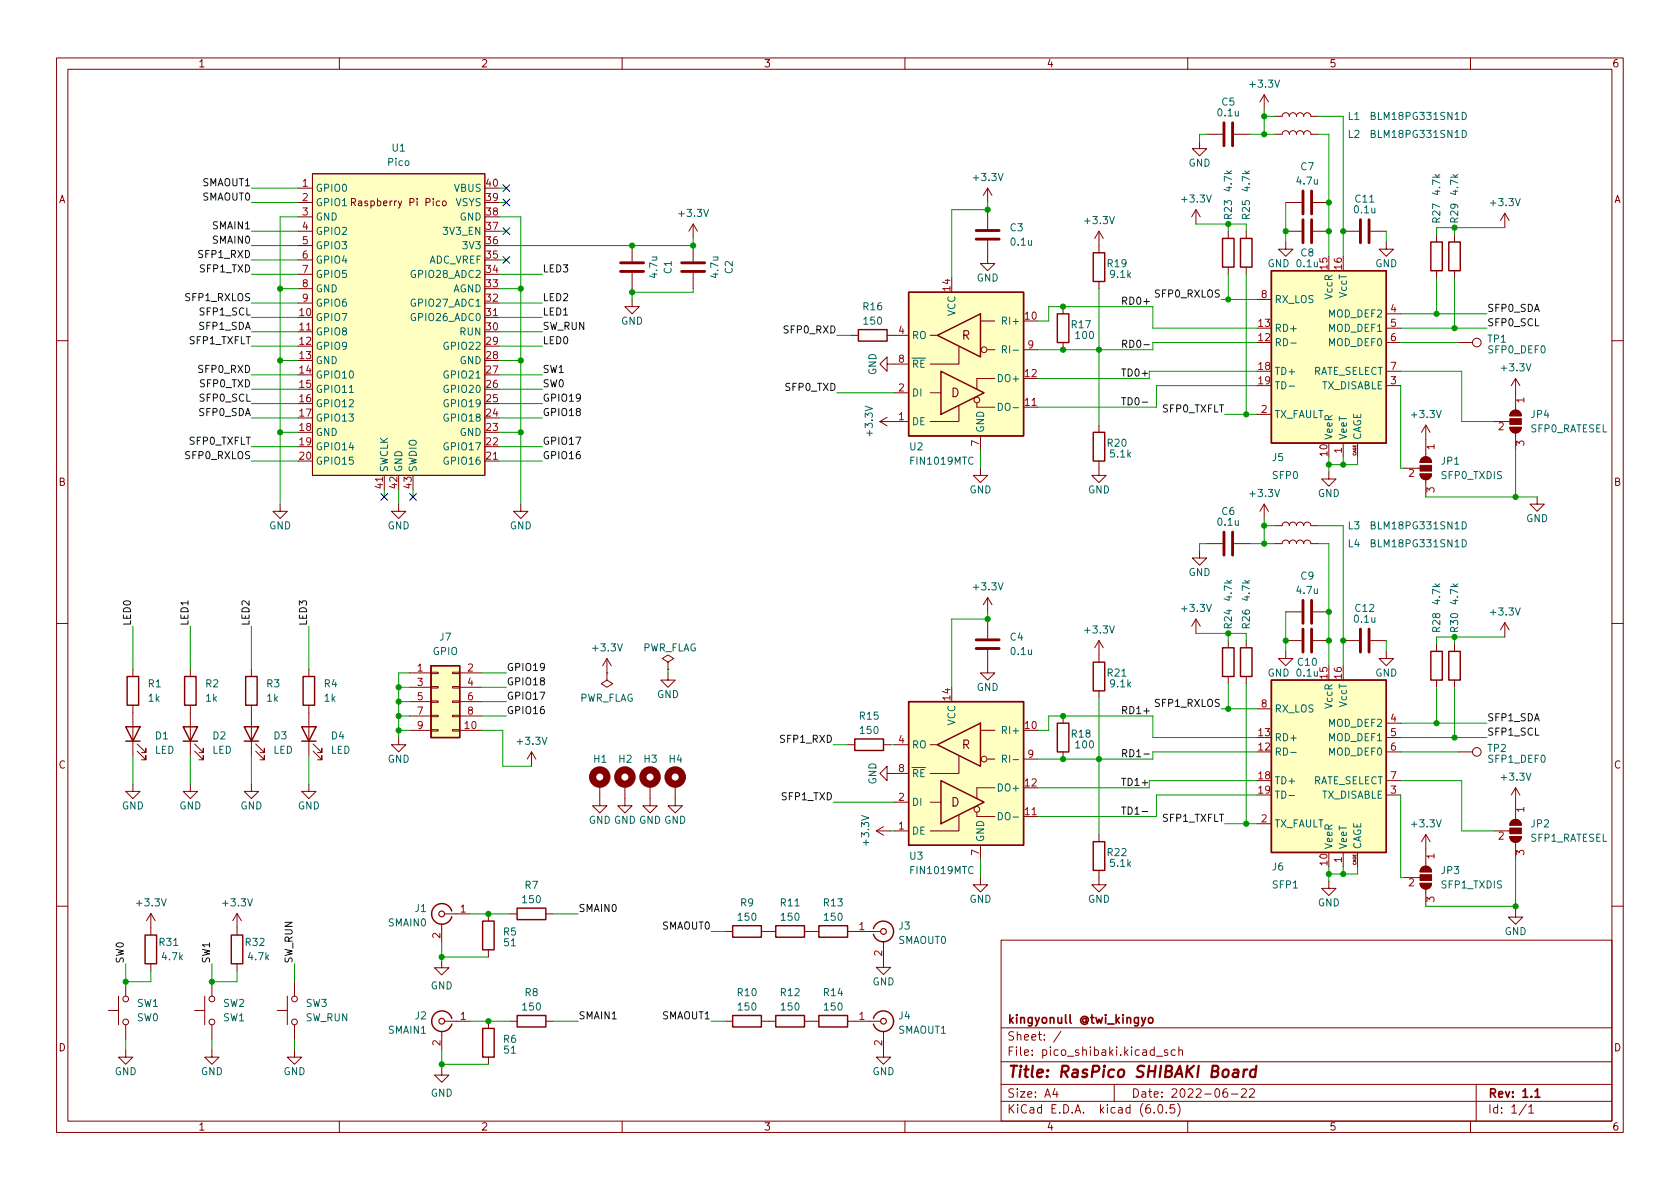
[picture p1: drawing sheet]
<svg xmlns="http://www.w3.org/2000/svg" width="297mm" height="210mm" viewBox="0 0 297 210" stroke-linecap="round" stroke-linejoin="round" font-family="sans-serif">
<g fill="none" stroke="#840000" stroke-width=".18">
<path d="M10 10.2h277v190.1h-277zM12 12.2h273v186.1h-273zM60 10.2v2M110 10.2v2M160 10.2v2M210 10.2v2M223.5 16.8v2.5M223.5 16.8l-.7 1.2M223.5 16.8l.8 1.2M260 10.2v2M52.7 33.3h2.5M52.7 35.8h2.5"/>
<path d="M52.7 38.3h2.5M55.2 30.7h30.5v53.4h-30.5zM62.1 35.8l.6-.1 .2-.2-.1-.3-.7-.1v1.3M62.4 35.8l.5 .6M77.7 35.6l-.3-.1-.3 .3 .2 .5h.4M78.3 35.7l.2-.2 .3 .2 .1 .4-.1 .2-.3 .1-.2-.1zM122.6 39.6l-.8 1.3M122.6 39.6v2.6M122.6 39.6l.7 1.3M174.6 33.3l-.7 1.2M174.6 33.3v2.5M174.6 37.7v2.8"/>
<path d="M174.6 33.3l.8 1.2M211.5 37.1v2.5M211.5 37.1l-.8 1.2M211.5 37.1l.7 1.2M212.1 25v1.3h1.3l-1.3 1.3-1.3-1.3h1.3M213.4 23.7h2.8M218.2 23.7h2.8M225.4 20.6h1.3a.64 .64 0 0 1 .6-.7 .64 .64 0 0 1 .7 .7 .64 .64 0 0 1 .6-.7 .64 .64 0 0 1 .6 .7 .64 .64 0 0 1 .7-.7 .64 .64 0 0 1 .6 .7 .64 .64 0 0 1 .6-.7 .64 .64 0 0 1 .7 .7h1.2M225.4 23.7h1.3a.64 .64 0 0 1 .6-.6 .64 .64 0 0 1 .7 .6 .64 .64 0 0 1 .6-.6 .64 .64 0 0 1 .6 .6 .64 .64 0 0 1 .7-.6 .64 .64 0 0 1 .6 .6 .64 .64 0 0 1 .6-.6 .64 .64 0 0 1 .7 .6h1.2M227.3 35.8h2.8M232.2 35.8h2.7M266.1 37.7l-.8 1.3"/>
<path d="M266.1 37.7v2.6M266.1 37.7l.7 1.3M52.7 58.7h2.5M52.7 40.9h2.5M52.7 43.4h2.5M52.7 46h2.5M52.7 48.5h2.5M52.7 51h2.5M52.7 53.6h2.5M85.7 56.1h2.6M111.8 53v1.2h1.2l-1.2 1.3-1.3-1.3h1.3M111.8 43.4v2.8"/>
<path d="M111.8 48.3v2.7M122.6 43.4v2.8M122.6 48.3v2.7M150.5 59.3h1.3M156.8 59.3h3.9M164.5 59.3h1.2M173.4 56.8h2.5M174.6 42.5v4.1h1.3l-1.3 1.3-1.2-1.3h1.2M188 54.2v1.3M194.3 40.9v3.8M194.3 49.8v1.2M194.3 40.9l-.8 1.3"/>
<path d="M194.3 40.9l.8 1.3M217.2 40.9v1.3M217.2 47.2v1.3M220.3 40.9v1.3M220.3 47.2v1.3M222.2 53h2.6M227.3 42.8v1.3h1.3l-1.3 1.2-1.2-1.2h1.2M227.3 40.9h2.8M232.2 40.9h2.7M237.5 40.9h2.8M242.3 40.9h2.8M245.1 42.8v1.3h1.3l-1.3 1.2-1.3-1.2h1.3"/>
<path d="M245.1 55.5h2.5M245.1 58h2.5M254 41.5v1.3M254 47.9v1.2M257.2 41.5v1.3M257.2 47.9v1.2M10 60.2h2M155.6 74.5h5.1M155.6 74.5l1.2 .8M156.8 64.4v-1.3l-1.2 1.3 1.2 1.3v-1.3h3.9M156.8 73.8l-1.2 .7M158.1 69.5h2.6"/>
<path d="M164.5 69.5h1.9M169.5 71.7v2.8h-5M169.5 61.3v3.1h-5M172.7 71.2v.8h3.2M173.4 77.1v2.5M174.6 61.8h1.3M175.9 66.9h-3.2v1.9M181 72h2.5M181 61.8h2.5M188 60.6v1.2M194.3 75.2v1.2M222.2 73.3h2.6"/>
<path d="M237.5 78.4v2.5M240 78.4v2.5M245.1 60.6h2.5M245.1 68.2h2.5M245.1 65.7h2.5M252.1 75.2v5.6M252.1 75.2l-.8 1.2M252.1 75.2l.8 1.2M257.8 60.6h2.5M264.2 74.5h2.8M267 75.6h2a1.02 1.02 0 0 1-1 1 1.02 1.02 0 0 1-1-1zM267.3 72.8a1.02 1.02 0 0 1 1.1-.2 1.02 1.02 0 0 1 .6 .9h-2z"/>
<path d="M268 66.9l-.8 1.3M268 66.9v5.6M268 76.6v3M268 66.9l.7 1.3M285 60.2h2M49.5 89.1v1.3h1.3l-1.3 1.3-1.2-1.3h1.2M67.9 84.1v2.5M70.5 89.1v1.3h1.3l-1.3 1.3-1.3-1.3h1.3M85.7 81.5h2.6M92.1 89.1v1.3h1.2l-1.2 1.3-1.3-1.3h1.3M173.4 82.8v1.3h1.2l-1.2 1.2-1.3-1.2h1.3M194.3 81.5v2.6h1.3l-1.3 1.2-1.3-1.2h1.3"/>
<path d="M212.1 97.4v1.3h1.3l-1.3 1.2-1.3-1.2h1.3M213.4 96.1h2.8M218.2 96.1h2.8M223.5 89.1l-.7 1.3M223.5 89.1v2.6M223.5 89.1l.8 1.3M225.4 93h1.3a.64 .64 0 0 1 .6-.7 .64 .64 0 0 1 .7 .7 .64 .64 0 0 1 .6-.7 .64 .64 0 0 1 .6 .7 .64 .64 0 0 1 .7-.7 .64 .64 0 0 1 .6 .7 .64 .64 0 0 1 .6-.7 .64 .64 0 0 1 .7 .7h1.2M225.4 96.1h1.3a.64 .64 0 0 1 .6-.6 .64 .64 0 0 1 .7 .6 .64 .64 0 0 1 .6-.6 .64 .64 0 0 1 .6 .6 .64 .64 0 0 1 .7-.6 .64 .64 0 0 1 .6 .6 .64 .64 0 0 1 .6-.6 .64 .64 0 0 1 .7 .6h1.2M234.9 83.4v1.3h1.3l-1.3 1.3-1.2-1.3h1.2M248.3 82.8h2.8M251.1 83.8h2a1.02 1.02 0 0 1-1 1 1.02 1.02 0 0 1-1-1zM251.4 81.1a1.02 1.02 0 0 1 1.1-.3 1.02 1.02 0 0 1 .6 1h-2z"/>
<path d="M252.1 84.8v3.1M271.8 87.9v1.2h1.2l-1.2 1.3-1.3-1.3h1.3M10 110.2h2M23.5 118.4v1.2M33.7 118.4v1.2M44.4 118.4v1.2M54.6 118.4v1.2M72.4 119h3.8M76.2 118.9h1.3v.2h-1.3zM80 118.9h1.3v.2h-1.3zM81.3 119h3.8M107.3 119v1.3l1 .6-1 .6-1-.6 1-.6"/>
<path d="M107.3 119h.1M107.3 116.5l-.7 1.2M107.3 116.5v2.5M107.3 116.5l.8 1.2M118.1 117.1l1-.6-1-.7-1 .7 1 .6v1.3M118.1 118.4h.1M118.1 119v1.3h1.3l-1.3 1.2-1.3-1.2h1.3M174.6 114.9v4.1h1.3l-1.3 1.3-1.2-1.3h1.2M174.6 105.7v2.5M174.6 110.1v2.8M174.6 105.7l-.7 1.2M174.6 105.7l.8 1.2"/>
<path d="M194.3 113.3v3.8M194.3 113.3l-.8 1.2M194.3 113.3l.8 1.2M211.5 109.5l-.8 1.2M211.5 109.5v2.5M211.5 109.5l.7 1.2M217.2 113.3v1.2M217.2 119.6v1.3M220.3 113.3v1.2M220.3 119.6v1.3M227.3 115.2v1.3h1.3l-1.3 1.2-1.2-1.2h1.2M227.3 113.3h2.8"/>
<path d="M227.3 108.2h2.8M232.2 113.3h2.7M232.2 108.2h2.7M237.5 113.3h2.8M242.3 113.3h2.8M245.1 115.2v1.3h1.3l-1.3 1.2-1.3-1.2h1.3M254 113.9v1.3M257.2 113.9v1.3M266.1 110.1v2.5M266.1 110.1l-.8 1.3M266.1 110.1l.7 1.3M285 110.2h2"/>
<path d="M23.5 138.7v1.2h1.3l-1.3 1.3-1.3-1.3h1.3M23.5 124.7v8.9M24.3 132.8l1.5 1.6v-.8v.8h-.8M24.3 131.6l1.5 1.5v-.8v.8h-.8M33.7 138.7v1.2h1.2l-1.2 1.3-1.3-1.3h1.3M33.7 124.7v8.9M34.4 132.8l1.5 1.6v-.8v.8h-.7M34.4 131.6l1.5 1.5v-.8v.8h-.7M44.4 138.7v1.2h1.3l-1.3 1.3-1.2-1.3h1.2M44.4 124.7v8.9M45.2 132.8l1.5 1.6v-.8v.8h-.7M45.2 131.6l1.5 1.5v-.8v.8h-.7"/>
<path d="M54.6 138.7v1.2h1.3l-1.3 1.3-1.3-1.3h1.3M54.6 124.7v8.9M55.4 132.8l1.5 1.6v-.8v.8h-.8M55.4 131.6l1.5 1.5v-.8v.8h-.8M70.5 130.4v1.3h-1.3l1.3 1.3 1.3-1.3h-1.3M72.4 129.2h3.8M72.4 121.5h3.8M72.4 124.1h3.8M72.4 126.6h3.8M76.2 129h1.3v.3h-1.3zM76.2 126.5h1.3v.2h-1.3zM76.2 123.9h1.3v.3h-1.3z"/>
<path d="M76.2 121.4h1.3v.3h-1.3zM80 129h1.3v.3h-1.3zM80 126.5h1.3v.2h-1.3zM80 123.9h1.3v.3h-1.3zM80 121.4h1.3v.3h-1.3zM81.3 129.2h3.8M81.3 121.5h3.8M81.3 124.1h3.8M81.3 126.6h3.8M94 133l.7 1.2M94 133v2.5M94 133l-.8 1.2"/>
<path d="M106 138.7v3.8h1.3l-1.3 1.3-1.2-1.3h1.2M110.5 138.7v3.8h1.3l-1.3 1.3-1.3-1.3h1.3M114.9 138.7v3.8h1.3l-1.3 1.3-1.2-1.3h1.2M119.4 138.7v3.8h1.2l-1.2 1.3-1.3-1.3h1.3M149.9 131.7h1.2M156.2 131.7h1.3M156.8 136.8v-1.3l-1.2 1.3 1.2 1.2v-1.2h3.9M158.1 131.7h2.6M164.5 131.7h1.2M169.5 133.7v3.1h-5M173.4 129.2h2.5M174.6 134.2h1.3"/>
<path d="M175.9 139.3h-3.2v1.9M181 134.2h2.5M188 126.6v1.3M188 133v1.2M194.3 122.2v1.2M222.2 125.3h2.6M245.1 127.9h2.5M245.1 130.4h2.5M245.1 133h2.5M245.1 138h2.5M254 120.3v1.2M257.2 120.3v1.2"/>
<path d="M257.8 133h2.5M268 139.3v5.6M268 139.3l-.8 1.3M268 139.3l.7 1.3M154.9 146.9l1.3 .8M154.9 146.9h2.6M156.2 146.2l-1.3 .7M158.1 146.9h2.6M158.1 141.9h2.6M164.5 141.9h1.9M169.5 144.1v2.8h-5M172.7 143.6v.8h3.2"/>
<path d="M173.4 155.2v1.3h1.2l-1.2 1.2-1.3-1.2h1.3M173.4 149.5v2.5M181 144.4h2.5M194.3 153.9v2.6h1.3l-1.3 1.2-1.3-1.2h1.3M194.3 147.6v1.2M222.2 145.7h2.6M234.9 155.8v1.3h1.3l-1.3 1.3-1.2-1.3h1.2M237.5 150.7v2.6M240 150.7v2.6M245.1 140.6h2.5M248.3 155.2h2.8M251.1 156.2h2a1.02 1.02 0 0 1-1 1 1.02 1.02 0 0 1-1-1z"/>
<path d="M251.4 153.5a1.02 1.02 0 0 1 1.1-.3 1.02 1.02 0 0 1 .6 1h-2zM252.1 147.6v5.6M252.1 157.2v3.1M252.1 147.6l-.8 1.2M252.1 147.6l.8 1.2M264.2 146.9h2.8M267 148h2a1.02 1.02 0 0 1-1 1 1.02 1.02 0 0 1-1-1zM267.3 145.2a1.02 1.02 0 0 1 1.1-.2 1.02 1.02 0 0 1 .6 .9h-2zM268 149v3M10 160.2h2M19.2 178.7h1.8M21 176.1v5.1"/>
<path d="M22.2 173.6v2.5M26.7 161.5v3.8M26.7 170.4v1.3M26.7 161.5l-.8 1.3M26.7 161.5l.7 1.3M34.4 178.7h1.8M36.2 176.1v5.1M37.5 173.6v2.5M41.9 161.5v3.8M41.9 170.4v1.3M41.9 161.5l-.8 1.3M41.9 161.5l.8 1.3"/>
<path d="M49 178.7h1.8M50.8 176.1v5.1M52.1 173.6v2.5M78.1 169.9v1.2h-1.3l1.3 1.3 1.3-1.3h-1.3M78.1 163.4v3.3M78.6 161.6h4.6M86.3 161.6v1.3M86.3 168v1.2M90.2 161.6h1.2M96.5 161.6h1.3M128.3 164.7h1.2M134.6 164.7h2.6"/>
<path d="M142.2 164.7h2.6M149.9 164.7h5.8M156.2 166.5v4.6h1.3l-1.3 1.2-1.3-1.2h1.3M177 166.3h108v32h-108zM268 160.9v1.3h1.2l-1.2 1.2-1.3-1.2h1.3M285 160.2h2M22.2 185.7v1.2h1.3l-1.3 1.3-1.2-1.3h1.2M22.2 181.2v2.6M37.5 185.7v1.2h1.2l-1.2 1.3-1.3-1.3h1.3M37.5 181.2v2.6M52.1 185.7v1.2h1.2l-1.2 1.3-1.3-1.3h1.3M52.1 181.2v2.6"/>
<path d="M60 198.3v2M78.1 188.8v1.3h-1.3l1.3 1.3 1.3-1.3h-1.3M78.1 182.4v3.3M78.6 180.6h4.6M86.4 180.6v1.3M86.4 186.9v1.3M90.2 180.6h1.2M96.5 180.6h1.3M110 198.3v2M128.3 180.6h1.2M134.6 180.6h2.6M142.2 180.6h2.6"/>
<path d="M149.9 180.6h5.8M156.2 182.4v4.5h1.3l-1.3 1.3-1.3-1.3h1.3M160 198.3v2M177 194.8h108M177 191.8h108M177 187.8h108M177 181.8h108M186.5 192.5l-.4 1h1M186.9 193v1M187.6 182.4l-1.3 1.9M197 191.8v3M204.1 196.7v.1"/>
<path d="M204.4 186.8h1.2M204.9 195.4l.2-.1a.81 .81 0 0 1 .6 .7 .81 .81 0 0 1-.3 .8h-.2a.81 .81 0 0 1-.6-.6 .81 .81 0 0 1 .3-.8zM206.2 196.7v.1M206.4 185.7l-.3-.1-.2 .2v.3l.5 .1v.4h-.5M207.6 195.3h-.7v.7l.2-.1 .5 .1 .1 .2-.1 .5-.2 .1-.5-.1M207.8 185.7l-.4-.1-.3 .3v.4l.1 .3h.6M208.2 195.1a1.72 1.72 0 0 1 0 2.3M208.4 185.8l.2-.2 .4 .1 .1 .9M208.4 185.1v1.5M210 198.3v2M216.9 192.5a.59 .59 0 0 0-.7 .7v.5l.2 .3h.4l.2-.1 .1-.5-.2-.2-.4-.1-.3 .3M217.7 193.5h1.2"/>
<path d="M219.5 192.7l.6-.2 .2 .2 .1 .3-1 1h1M220.9 192.7l.6-.2 .2 .2 .1 .3-.9 1h.9M260 198.3v2M261 191.8v6.5M269.9 195.3l-1.3 1.9M270.3 195.8l.4-.5v1.5M270.3 196.8h.9"/>
<circle cx="172.7" cy="70.7" r=".51"/>
<circle cx="174" cy="61.8" r=".51"/>
<circle cx="261.1" cy="60.6" r=".76"/>
<circle cx="174" cy="134.2" r=".51"/>
<circle cx="261.1" cy="133" r=".76"/>
<circle cx="172.7" cy="143.1" r=".51"/>
<circle cx="22.2" cy="176.7" r=".51"/>
<circle cx="37.5" cy="176.7" r=".51"/>
<circle cx="52.1" cy="176.7" r=".51"/>
<circle cx="22.2" cy="180.7" r=".51"/>
<circle cx="37.5" cy="180.7" r=".51"/>
<circle cx="52.1" cy="180.7" r=".51"/>
</g>
<path d="M203.1 180.1l.2-.2 .5 .2v.5l-.1 .3h-.4l-.2-.1zM271.4 193l.4-.5v1.5M271.4 194h.9" fill="none" stroke="#840000" stroke-width=".3"/>
<path d="M218.1 189.2l.2-.1 .6 .1-.1 1.3M219 189.6l-.7 .1a.4 .4 0 0 0-.4 .3 .4 .4 0 0 0 .3 .5l.7-.1M220 189.1l-.2 1.4M220.5 189.1l-.4 .1-.2 .3M222 189.2a.66 .66 0 0 0-.9 .3l-.1 .6 .1 .3 .2 .1 .6-.1M222.1 188.5l-.2 2" fill="none" stroke="#840000" stroke-width=".4"/>
<g fill="none" stroke="#840000" stroke-width=".25">
<path d="M151.8 58.3h5v2h-5zM160.7 51.7h20.3v25.4h-20.3zM165.7 59.3l7.7-3.8v7.6zM186.9 55.5h2.1v5.1h-2.1zM193.3 44.7h2v5.1h-2zM216.2 42.2h2v5h-2zM219.3 42.2h2.1v5h-2.1zM224.8 47.9h20.3v30.5h-20.3zM253 42.8h2v5.1h-2zM256.2 42.8h2v5.1h-2zM166.4 65.7l7.6 3.8-7.6 3.8zM193.3 76.4h2v5.1h-2z"/>
<path d="M22.5 119.6h2v5.1h-2zM32.6 119.6h2.1v5.1h-2.1zM43.4 119.6h2.1v5.1h-2.1zM53.6 119.6h2v5.1h-2zM76.2 117.7h5.1v12.7h-5.1zM193.3 117.1h2v5.1h-2zM216.2 114.5h2v5.1h-2zM219.3 114.5h2.1v5.1h-2.1zM253 115.2h2v5.1h-2zM256.2 115.2h2v5.1h-2zM22.2 128.5h2.6l-1.3 2.6zM22.2 131.1h2.6"/>
<path d="M32.4 128.5h2.5l-1.2 2.6zM32.4 131.1h2.5M43.2 128.5h2.5l-1.3 2.6zM43.2 131.1h2.5M53.3 128.5h2.6l-1.3 2.6zM53.3 131.1h2.6M151.1 130.7h5.1v2h-5.1zM160.7 124.1h20.3v25.4h-20.3zM165.7 131.7l7.7-3.8v7.6zM166.4 138l7.6 3.9-7.6 3.8zM186.9 127.9h2.1v5.1h-2.1zM224.8 120.3h20.3v30.4h-20.3z"/>
<path d="M193.3 148.8h2v5.1h-2zM25.7 165.3h2v5.1h-2zM40.9 165.3h2v5.1h-2zM79.9 161.1a1.81 1.81 0 0 0-2.8-1 1.81 1.81 0 0 0 0 3 1.81 1.81 0 0 0 2.8-1M85.3 162.9h2.1v5.1h-2.1zM91.4 160.6h5.1v2h-5.1zM91.4 179.6h5.1v2h-5.1zM129.5 179.6h5.1v2h-5.1zM129.5 163.7h5.1v2h-5.1zM137.2 163.7h5v2h-5zM137.2 179.6h5v2h-5zM144.8 179.6h5.1v2h-5.1z"/>
<path d="M144.8 163.7h5.1v2h-5.1zM154.4 164.2a1.81 1.81 0 0 1 2.8-1 1.81 1.81 0 0 1 0 3 1.81 1.81 0 0 1-2.8-1M79.9 180.1a1.81 1.81 0 0 0-2.8-1 1.81 1.81 0 0 0 0 3 1.81 1.81 0 0 0 2.8-1M85.3 181.9h2.1v5h-2.1zM154.4 180.1a1.81 1.81 0 0 1 2.8-1 1.81 1.81 0 0 1 0 3 1.81 1.81 0 0 1-2.8-1"/>
</g>
<g fill="#ffffc2" stroke="#ffffc2" stroke-width=".18">
<path d="M55.2 30.7h30.5v53.4h-30.5z"/>
<path d="M76.2 117.7h5.1v12.7h-5.1z"/>
<path d="M160.7 124.1h20.3v25.4h-20.3z"/>
<path d="M224.8 47.9h20.3v30.5h-20.3z"/>
<path d="M160.7 51.7h20.3v25.4h-20.3z"/>
<path d="M224.8 120.3h20.3v30.4h-20.3z"/>
</g>
<g fill="none" stroke="#006464" stroke-width=".18">
<path d="M258.5 19.9a.64 .64 0 0 1 .8 .6 .64 .64 0 0 1-.8 .6zM258.5 23a.64 .64 0 0 1 .8 .7 .64 .64 0 0 1-.8 .6zM61.8 69.4h.7M176.5 71.3a.64 .64 0 0 1 .8 .6 .64 .64 0 0 1-.8 .7zM177.2 61.8h.7l.1-.2-.1-.3-.7-.2v1.3M177.5 61.8l.5 .6M227.9 68.3h1M228.2 60.7h1M258.5 92.3a.64 .64 0 0 1 .8 .6 .64 .64 0 0 1-.8 .6zM258.5 95.4a.64 .64 0 0 1 .8 .7 .64 .64 0 0 1-.8 .6zM177.2 134.2l.7-.1 .1-.1-.1-.3-.7-.2v1.3M177.5 134.2l.5 .6"/>
<path d="M228.2 133.1h1M176.5 143.7a.64 .64 0 0 1 .8 .6 .64 .64 0 0 1-.8 .7zM227.9 140.7h1"/>
</g>
<g fill="none" stroke="#840000" stroke-width=".2">
<circle cx="78.1" cy="161.6" r=".51"/>
<circle cx="156.2" cy="164.7" r=".51"/>
<circle cx="78.1" cy="180.6" r=".51"/>
<circle cx="156.2" cy="180.6" r=".51"/>
</g>
<g fill="none" stroke="#840000" stroke-width="1.3">
<circle cx="106" cy="137.4" r="1.27"/>
<circle cx="110.5" cy="137.4" r="1.27"/>
<circle cx="114.9" cy="137.4" r="1.27"/>
<circle cx="119.4" cy="137.4" r="1.27"/>
</g>
<g fill="none" stroke="#840000" stroke-width=".51">
<path d="M216.4 21.7v4.1M217.9 21.7v4.1M230.4 33.8v4M230.4 38.9v4M231.9 33.8v4M231.9 38.9v4M240.5 38.9v4M242.1 38.9v4M109.7 48h4.1M109.7 46.5h4.1M120.5 48h4.1M120.5 46.5h4.1"/>
<path d="M172.6 42.3h4.1M172.6 40.8h4.1M216.4 94.1v4.1M217.9 94.1v4.1M172.6 114.7h4.1M172.6 113.2h4.1M230.4 106.2v4M230.4 111.2v4.1M231.9 106.2v4M231.9 111.2v4.1M240.5 111.2v4.1M242.1 111.2v4.1"/>
</g>
<g fill="#840000" stroke="#840000" stroke-width=".18">
<path d="M267.3 72.8a1.02 1.02 0 0 1 1.1-.2 1.02 1.02 0 0 1 .6 .9h-2z"/>
<path d="M267 74h2v1.1h-2z"/>
<path d="M267 75.6h2a1.02 1.02 0 0 1-1 1 1.02 1.02 0 0 1-1-1z"/>
<path d="M251.4 81.1a1.02 1.02 0 0 1 1.1-.3 1.02 1.02 0 0 1 .6 1h-2z"/>
<path d="M251.1 82.3h2v1h-2z"/>
<path d="M251.1 83.8h2a1.02 1.02 0 0 1-1 1 1.02 1.02 0 0 1-1-1z"/>
<path d="M251.4 153.5a1.02 1.02 0 0 1 1.1-.3 1.02 1.02 0 0 1 .6 1h-2z"/>
<path d="M251.1 154.7h2v1h-2z"/>
<path d="M251.1 156.2h2a1.02 1.02 0 0 1-1 1 1.02 1.02 0 0 1-1-1z"/>
<path d="M267.3 145.2a1.02 1.02 0 0 1 1.1-.2 1.02 1.02 0 0 1 .6 .9h-2z"/>
<path d="M267 146.4h2v1h-2z"/>
<path d="M267 148h2a1.02 1.02 0 0 1-1 1 1.02 1.02 0 0 1-1-1z"/>
</g>
<path d="M201.9 71.1h1M202.2 60.9h1M202.2 133.3h1M201.9 143.5h1" fill="none" stroke="#0f0f0f" stroke-width=".18"/>
<g fill="none" stroke="#009600" stroke-width=".18">
<path d="M223.5 19.3v4.4M44.4 35.8h8.3M44.4 33.3h8.3M52.7 38.3h-3.2v50.8M88.3 38.3h3.8v50.8M88.3 35.8h1.2M88.3 33.3h1.2M174.6 37.1h-6.3v12M174.6 35.8v1.9M211.5 39.6h8.8v1.3M213.4 23.7h-1.3v1.3M217.2 39.6v1.3"/>
<path d="M221 23.7h4.4M223.5 20.6h1.9M227.3 35.8v7M233 23.7h1.9v21.6M233 20.6h4.5v24.7M44.4 53.6h8.3M44.4 56.1h8.3M44.4 58.7h8.3M44.4 43.4h8.3M44.4 46h8.3M44.4 48.5h8.3M44.4 40.9h8.3"/>
<path d="M49.5 51h3.2M88.3 53.6h7.6M88.3 51h3.8M88.3 56.1h7.6M88.3 58.7h7.6M88.3 46h1.2M88.3 48.5h7.6M88.3 40.9h1.2M111.8 51v2M122.6 42.2v1.2h-34.3M122.6 51v.7h-10.8M148 59.3h2.5"/>
<path d="M183.5 56.8h1.9v-2.6h18.4v3.8h18.4M194.3 51v24.2M215.9 53h6.3M217.2 48.5v4.5M220.3 48.5v24.8M245.1 40.9v1.9M247.6 58h15.3M247.6 55.5h15.3M254 49.1v6.4M257.2 40.3v1.2M257.2 49.1v8.9M266.1 40.3h-12.1v1.2"/>
<path d="M44.4 61.2h8.3M44.4 68.8h8.3M44.4 71.4h8.3M44.4 66.3h8.3M44.4 73.9h8.3M44.4 79h8.3M49.5 63.7h3.2M49.5 76.4h3.2M88.3 63.7h3.8M88.3 61.2h7.6M88.3 68.8h7.6M88.3 71.4h7.6"/>
<path d="M88.3 66.3h7.6M88.3 73.9h7.6M88.3 76.4h3.8M88.3 79h7.6M148 69.5h10.1M173.4 79.6v3.2M216.5 73.3h5.7M222.2 65.7h-19v1.2h-19.7M222.2 60.6h-18.4v1.2h-20.3M222.2 68.2h-17.7v3.8h-21M247.6 60.6h10.2M247.6 68.2v14.6h.7"/>
<path d="M247.6 65.7h10.8v8.8h5.8M268 79.6v8.3M44.4 81.5h8.3M67.9 86.6v1.3M70.5 86.6v2.5M73 86.6v1.3M88.3 81.5h7.6M213.4 96.1h-1.3v1.3M221 96.1h4.4M223.5 93h1.9M223.5 91.7v4.4M233 96.1h1.9v21.6"/>
<path d="M233 93h4.5v24.7M234.9 80.9v2.5M237.5 80.9v1.3M240 80.9v1.3h-5.1M252.1 87.9h19.7M23.5 110.7v7.7M33.7 110.7v7.7M44.4 110.7v7.7M54.6 110.7v7.7M72.4 119h-1.9v11.4M85.1 119h4.4M118.1 118.4v.6"/>
<path d="M174.6 108.2v1.9M174.6 109.5h-6.3v12M211.5 112h8.8v1.3M217.2 112v1.3M227.3 108.2v7M245.1 113.3v1.9M257.2 112.6v1.3M266.1 112.6h-12.1v1.3M23.5 133.6v5.1M33.7 133.6v5.1M44.4 133.6v5.1M54.6 133.6v5.1"/>
<path d="M70.5 121.5h1.9M70.5 124.1h1.9M70.5 126.6h1.9M70.5 129.2h1.9M85.1 129.2h3.8v6.3h5.1M85.1 121.5h4.4M85.1 124.1h4.4M85.1 126.6h4.4M147.3 131.7h2.6M157.5 131.7h.6M183.5 129.2h1.9v-2.6h18.4v3.8h18.4M194.3 123.4v24.2"/>
<path d="M215.9 125.3h6.3M217.2 120.9v4.4M220.3 120.9v24.8M222.2 138h-19v1.3h-19.7M222.2 133h-18.4v1.2h-20.3M247.6 138h10.8v8.9h5.8M247.6 130.4h15.3M247.6 133h10.2M247.6 127.9h15.3M254 121.5v6.4M257.2 121.5v8.9M147.3 141.9h10.8"/>
<path d="M157.5 146.9h.6M173.4 152v3.2M216.5 145.7h5.7M222.2 140.6h-17.7v3.8h-21M234.9 153.3v2.5M237.5 153.3v1.3M240 153.3v1.3h-5.1M247.6 140.6v14.6h.7M268 152v8.9M22.2 170.4v3.2h4.5v-1.9M37.5 170.4v3.2h4.4v-1.9M52.1 170.4v3.2"/>
<path d="M78.1 166.7v3.2M78.1 169.2h8.2M83.2 161.6h7M97.8 161.6h4.4M125.7 164.7h2.6M252.1 160.3h15.9M22.2 183.8v1.9M37.5 183.8v1.9M52.1 183.8v1.9M78.1 185.7v3.1M78.1 188.2h8.3M83.2 180.6h7"/>
<path d="M97.8 180.6h4.4M125.7 180.6h2.6"/>
</g>
<path d="M88.9 32.7l1.2 1.2M88.9 35.2l1.2 1.2M90.1 32.7l-1.2 1.2M90.1 35.2l-1.2 1.2M88.9 45.4l1.2 1.2M88.9 40.3l1.2 1.2M90.1 45.4l-1.2 1.2M90.1 40.3l-1.2 1.2M67.3 87.3l1.3 1.2M68.6 87.3l-1.3 1.2M72.4 87.3l1.2 1.2M73.6 87.3l-1.2 1.2" fill="none" stroke="#000084" stroke-width=".18"/>
<g fill="#009600" stroke="#009600" stroke-width=".18">
<circle cx="70.5" cy="129.2" r=".46"/>
<circle cx="70.5" cy="126.6" r=".46"/>
<circle cx="92.1" cy="63.7" r=".46"/>
<circle cx="111.8" cy="43.4" r=".46"/>
<circle cx="122.6" cy="43.4" r=".46"/>
<circle cx="92.1" cy="51" r=".46"/>
<circle cx="111.8" cy="51.7" r=".46"/>
<circle cx="70.5" cy="124.1" r=".46"/>
<circle cx="70.5" cy="121.5" r=".46"/>
<circle cx="37.5" cy="173.6" r=".46"/>
<circle cx="22.2" cy="173.6" r=".46"/>
<circle cx="49.5" cy="76.4" r=".46"/>
<circle cx="49.5" cy="63.7" r=".46"/>
<circle cx="92.1" cy="76.4" r=".46"/>
<circle cx="49.5" cy="51" r=".46"/>
<circle cx="78.1" cy="188.2" r=".46"/>
<circle cx="78.1" cy="169.2" r=".46"/>
<circle cx="86.4" cy="180.6" r=".46"/>
<circle cx="86.3" cy="161.6" r=".46"/>
<circle cx="227.3" cy="113.3" r=".46"/>
<circle cx="217.2" cy="112" r=".46"/>
<circle cx="217.2" cy="125.3" r=".46"/>
<circle cx="188" cy="126.6" r=".46"/>
<circle cx="234.9" cy="108.2" r=".46"/>
<circle cx="188" cy="54.2" r=".46"/>
<circle cx="223.5" cy="93" r=".46"/>
<circle cx="223.5" cy="96.1" r=".46"/>
<circle cx="220.3" cy="73.3" r=".46"/>
<circle cx="217.2" cy="53" r=".46"/>
<circle cx="174.6" cy="37.1" r=".46"/>
<circle cx="188" cy="61.8" r=".46"/>
<circle cx="194.3" cy="61.8" r=".46"/>
<circle cx="217.2" cy="39.6" r=".46"/>
<circle cx="234.9" cy="154.6" r=".46"/>
<circle cx="194.3" cy="134.2" r=".46"/>
<circle cx="220.3" cy="145.7" r=".46"/>
<circle cx="188" cy="134.2" r=".46"/>
<circle cx="174.6" cy="109.5" r=".46"/>
<circle cx="257.2" cy="58" r=".46"/>
<circle cx="268" cy="87.9" r=".46"/>
<circle cx="234.9" cy="82.2" r=".46"/>
<circle cx="237.5" cy="82.2" r=".46"/>
<circle cx="257.2" cy="40.3" r=".46"/>
<circle cx="254" cy="55.5" r=".46"/>
<circle cx="257.2" cy="112.6" r=".46"/>
<circle cx="237.5" cy="113.3" r=".46"/>
<circle cx="234.9" cy="113.3" r=".46"/>
<circle cx="223.5" cy="20.6" r=".46"/>
<circle cx="237.5" cy="40.9" r=".46"/>
<circle cx="234.9" cy="40.9" r=".46"/>
<circle cx="234.9" cy="35.8" r=".46"/>
<circle cx="223.5" cy="23.7" r=".46"/>
<circle cx="227.3" cy="40.9" r=".46"/>
<circle cx="254" cy="127.9" r=".46"/>
<circle cx="257.2" cy="130.4" r=".46"/>
<circle cx="268" cy="160.3" r=".46"/>
<circle cx="237.5" cy="154.6" r=".46"/>
</g>
<text font-size="2.8" fill="#840000" x="178" y="190.6">Title: RasPico SHIBAKI Board</text>
<g font-size="2.1" fill="#840000">
<text x="170" y="60.1">R</text>
<text x="168.1" y="70.2">D</text>
<text x="170" y="132.5">R</text>
<text x="168.1" y="142.6">D</text>
<text x="178" y="184">Sheet: /</text>
<text x="178" y="181">kingyonull @twi_kingyo</text>
<text x="178" y="186.7">File: pico_shibaki.kicad_sch</text>
<text x="178" y="196.9">KiCad E.D.A. kicad (6.0.5)</text>
<text x="178" y="194.1">Size: A4</text>
<text x="200" y="194.1">Date: 2022-06-22</text>
<text x="263" y="194.1">Rev: 1.1</text>
<text x="263" y="196.9">Id: 1/1</text>
</g>
<g font-size="1.8" fill="#840000">
<text x="35" y="11.9">1</text>
<text x="85" y="11.9">2</text>
<text x="135" y="11.9">3</text>
<text x="185" y="11.9">4</text>
<text x="235" y="11.9">5</text>
<text x="285" y="11.9">6</text>
<text x="10.3" y="35.9">A</text>
<text x="285.3" y="35.9">A</text>
<text x="62.9" y="36.4">Raspberry Pi Pico</text>
<text x="10.3" y="85.9">B</text>
<text x="285.3" y="85.9">B</text>
<text x="10.3" y="135.9">C</text>
<text x="285.3" y="135.9">C</text>
<text x="10.3" y="185.9">D</text>
<text x="285.3" y="185.9">D</text>
<text x="35" y="199.9">1</text>
<text x="85" y="199.9">2</text>
<text x="135" y="199.9">3</text>
<text x="185" y="199.9">4</text>
<text x="235" y="199.9">5</text>
<text x="285" y="199.9">6</text>
</g>
<g font-size="1.8" fill="#006464">
<text x="221.2" y="15.5">+3.3V</text>
<text x="215.4" y="20.6">0.1u</text>
<text x="216" y="18.7">C5</text>
<text x="238.4" y="21.2">L1</text>
<text x="242.8" y="21.2">BLM18PG331SN1D</text>
<text x="68.6" y="29.3">Pico</text>
<text x="69.4" y="26.8">U1</text>
<text x="210.1" y="29.5">GND</text>
<text x="238.4" y="24.4">L2</text>
<text x="242.8" y="24.4">BLM18PG331SN1D</text>
<text x="55.8" y="33.9">GPIO0</text>
<text x="80.3" y="33.9">VBUS</text>
<text x="172.3" y="32">+3.3V</text>
<text x="209.1" y="35.8">+3.3V</text>
<text x="217.8" y="33.7" transform="rotate(-90 217.8 33.7)">4.7k</text>
<text x="221" y="33.7" transform="rotate(-90 221 33.7)">4.7k</text>
<text x="229.4" y="32.6">4.7u</text>
<text x="230" y="30.1">C7</text>
<text x="239.7" y="35.8">C11</text>
<text x="254.6" y="34.4" transform="rotate(-90 254.6 34.4)">4.7k</text>
<text x="257.8" y="34.4" transform="rotate(-90 257.8 34.4)">4.7k</text>
<text x="55.8" y="36.4">GPIO1</text>
<text x="55.8" y="39">GND</text>
<text x="55.8" y="41.5">GPIO2</text>
<text x="78.6" y="41.5">3V3_EN</text>
<text x="80.5" y="36.4">VSYS</text>
<text x="81.3" y="39">GND</text>
<text x="120.2" y="38.3">+3.3V</text>
<text x="178.6" y="40.9">C3</text>
<text x="192" y="39.6">+3.3V</text>
<text x="217.8" y="38.7" transform="rotate(-90 217.8 38.7)">R23</text>
<text x="221" y="38.7" transform="rotate(-90 221 38.7)">R25</text>
<text x="239.5" y="37.7">0.1u</text>
<text x="254.6" y="39.3" transform="rotate(-90 254.6 39.3)">R27</text>
<text x="257.8" y="39.3" transform="rotate(-90 257.8 39.3)">R29</text>
<text x="263.7" y="36.4">+3.3V</text>
<text x="55.8" y="44.1">GPIO3</text>
<text x="55.8" y="46.6">GPIO4</text>
<text x="75.7" y="46.6">ADC_VREF</text>
<text x="82.1" y="44.1">3V3</text>
<text x="178.8" y="43.4">0.1u</text>
<text x="195.9" y="47.2">R19</text>
<text x="224.1" y="47.2">GND</text>
<text x="229.4" y="47.2">0.1u</text>
<text x="230" y="45.3">C8</text>
<text x="234.7" y="47.6" transform="rotate(-90 234.7 47.6)">15</text>
<text x="243.1" y="47.2">GND</text>
<text x="55.8" y="49.1">GPIO5</text>
<text x="55.8" y="51.7">GND</text>
<text x="73" y="49.1">GPIO28_ADC2</text>
<text x="80" y="51.7">AGND</text>
<text x="116.2" y="49" transform="rotate(-90 116.2 49)">4.7u</text>
<text x="118.7" y="48.4" transform="rotate(-90 118.7 48.4)">C1</text>
<text x="127" y="49" transform="rotate(-90 127 49)">4.7u</text>
<text x="129.5" y="48.4" transform="rotate(-90 129.5 48.4)">C2</text>
<text x="172.7" y="49.8">GND</text>
<text x="196.4" y="49.1">9.1k</text>
<text x="225.3" y="53.6">RX_LOS</text>
<text x="235.6" y="52.8" transform="rotate(-90 235.6 52.8)">VccR</text>
<text x="238.1" y="52.6" transform="rotate(-90 238.1 52.6)">VccT</text>
<text x="55.8" y="56.8">GPIO7</text>
<text x="55.8" y="59.3">GPIO8</text>
<text x="55.8" y="54.2">GPIO6</text>
<text x="73" y="56.8">GPIO26_ADC0</text>
<text x="73" y="54.2">GPIO27_ADC1</text>
<text x="81.4" y="59.3">RUN</text>
<text x="109.8" y="57.4">GND</text>
<text x="152.7" y="54.9">R16</text>
<text x="152.8" y="57.4">150</text>
<text x="161.2" y="59.9">RO</text>
<text x="168.9" y="55.9" transform="rotate(-90 168.9 55.9)">VCC</text>
<text x="177.7" y="57.4">RI+</text>
<text x="189.5" y="58">R17</text>
<text x="190.3" y="59.9">100</text>
<text x="225.3" y="58.7">RD+</text>
<text x="235" y="56.1">MOD_DEF2</text>
<text x="235" y="58.7">MOD_DEF1</text>
<text x="55.8" y="61.8">GPIO9</text>
<text x="55.8" y="64.4">GND</text>
<text x="78.8" y="61.8">GPIO22</text>
<text x="81.3" y="64.4">GND</text>
<text x="161.2" y="65">~{RE}</text>
<text x="178.1" y="62.5">RI-</text>
<text x="225.3" y="61.2">RD-</text>
<text x="235" y="61.2">MOD_DEF0</text>
<text x="263.1" y="60.6">TP1</text>
<text x="263.2" y="62.5">SFP0_DEF0</text>
<text x="265.6" y="65.7">+3.3V</text>
<text x="55.8" y="66.9">GPIO10</text>
<text x="55.8" y="69.5">GPIO11</text>
<text x="78.8" y="69.5">GPIO20</text>
<text x="78.8" y="66.9">GPIO21</text>
<text x="154.9" y="66.3" transform="rotate(-90 154.9 66.3)">GND</text>
<text x="161.2" y="70.1">DI</text>
<text x="176.8" y="67.6">DO+</text>
<text x="225.3" y="66.3">TD+</text>
<text x="225.3" y="68.8">TD-</text>
<text x="231.8" y="66.3">RATE_SELECT</text>
<text x="233.6" y="68.8">TX_DISABLE</text>
<text x="55.8" y="72">GPIO12</text>
<text x="55.8" y="74.5">GPIO13</text>
<text x="55.8" y="77.1">GND</text>
<text x="78.8" y="74.5">GPIO18</text>
<text x="78.8" y="72">GPIO19</text>
<text x="81.3" y="77.1">GND</text>
<text x="154.3" y="76.9" transform="rotate(-90 154.3 76.9)">+3.3V</text>
<text x="161.2" y="75.2">DE</text>
<text x="174" y="76.6" transform="rotate(-90 174 76.6)">GND</text>
<text x="177.2" y="72.6">DO-</text>
<text x="225.3" y="73.9">TX_FAULT</text>
<text x="235.6" y="77.8" transform="rotate(-90 235.6 77.8)">VeeR</text>
<text x="238.1" y="77.8" transform="rotate(-90 238.1 77.8)">VeeT</text>
<text x="240.7" y="77.8" transform="rotate(-90 240.7 77.8)">CAGE</text>
<text x="249.8" y="73.9">+3.3V</text>
<text x="270.6" y="76.4">SFP0_RATESEL</text>
<text x="270.7" y="73.9">JP4</text>
<text x="55.8" y="79.6">GPIO14</text>
<text x="55.8" y="82.2">GPIO15</text>
<text x="68.6" y="83.6" transform="rotate(-90 68.6 83.6)">SWCLK</text>
<text x="71.1" y="83.6" transform="rotate(-90 71.1 83.6)">GND</text>
<text x="73.7" y="83.6" transform="rotate(-90 73.7 83.6)">SWDIO</text>
<text x="78.8" y="82.2">GPIO16</text>
<text x="78.8" y="79.6">GPIO17</text>
<text x="160.9" y="79.6">U2</text>
<text x="161.2" y="82.2">FIN1019MTC</text>
<text x="195.9" y="79">R20</text>
<text x="196.4" y="80.9">5.1k</text>
<text x="225" y="81.5">J5</text>
<text x="254.9" y="82.2">JP1</text>
<text x="171.4" y="87.2">GND</text>
<text x="192.3" y="87.2">GND</text>
<text x="221.2" y="87.9">+3.3V</text>
<text x="225" y="84.7">SFP0</text>
<text x="233" y="87.9">GND</text>
<text x="254.9" y="84.7">SFP0_TXDIS</text>
<text x="47.6" y="93.6">GND</text>
<text x="68.5" y="93.6">GND</text>
<text x="90.1" y="93.6">GND</text>
<text x="215.4" y="93">0.1u</text>
<text x="216" y="91.1">C6</text>
<text x="238.4" y="93.6">L3</text>
<text x="242.8" y="93.6">BLM18PG331SN1D</text>
<text x="269.8" y="92.3">GND</text>
<text x="210.1" y="101.8">GND</text>
<text x="238.4" y="96.8">L4</text>
<text x="242.8" y="96.8">BLM18PG331SN1D</text>
<text x="172.3" y="104.4">+3.3V</text>
<text x="217.8" y="106.1" transform="rotate(-90 217.8 106.1)">4.7k</text>
<text x="221" y="106.1" transform="rotate(-90 221 106.1)">4.7k</text>
<text x="229.4" y="105">4.7u</text>
<text x="230" y="102.5">C9</text>
<text x="254.6" y="106.7" transform="rotate(-90 254.6 106.7)">4.7k</text>
<text x="257.8" y="106.7" transform="rotate(-90 257.8 106.7)">4.7k</text>
<text x="77.8" y="113.3">J7</text>
<text x="178.6" y="113.3">C4</text>
<text x="192" y="112">+3.3V</text>
<text x="209.1" y="108.2">+3.3V</text>
<text x="217.8" y="111.1" transform="rotate(-90 217.8 111.1)">R24</text>
<text x="221" y="111.1" transform="rotate(-90 221 111.1)">R26</text>
<text x="239.5" y="110.1">0.1u</text>
<text x="239.7" y="108.2">C12</text>
<text x="254.6" y="111.7" transform="rotate(-90 254.6 111.7)">R28</text>
<text x="257.8" y="111.7" transform="rotate(-90 257.8 111.7)">R30</text>
<text x="263.7" y="108.8">+3.3V</text>
<text x="76.5" y="115.8">GPIO</text>
<text x="105" y="115.2">+3.3V</text>
<text x="113.5" y="115.2">PWR_FLAG</text>
<text x="178.8" y="115.8">0.1u</text>
<text x="195.9" y="119.6">R21</text>
<text x="224.1" y="119.6">GND</text>
<text x="229.4" y="119.6">0.1u</text>
<text x="229.5" y="117.7">C10</text>
<text x="243.1" y="119.6">GND</text>
<text x="26.2" y="121.5">R1</text>
<text x="26.2" y="124.1">1k</text>
<text x="36.4" y="121.5">R2</text>
<text x="36.4" y="124.1">1k</text>
<text x="47.2" y="121.5">R3</text>
<text x="47.2" y="124.1">1k</text>
<text x="57.3" y="121.5">R4</text>
<text x="57.4" y="124.1">1k</text>
<text x="102.4" y="124.1">PWR_FLAG</text>
<text x="116.1" y="123.4">GND</text>
<text x="172.7" y="122.2">GND</text>
<text x="196.4" y="121.5">9.1k</text>
<text x="225.3" y="126">RX_LOS</text>
<text x="235.6" y="125.2" transform="rotate(-90 235.6 125.2)">VccR</text>
<text x="238.1" y="125" transform="rotate(-90 238.1 125)">VccT</text>
<text x="27.5" y="130.7">D1</text>
<text x="37.7" y="130.7">D2</text>
<text x="48.4" y="130.7">D3</text>
<text x="58.6" y="130.7">D4</text>
<text x="91.6" y="131.7">+3.3V</text>
<text x="152" y="127.2">R15</text>
<text x="152.2" y="129.8">150</text>
<text x="168.9" y="128.3" transform="rotate(-90 168.9 128.3)">VCC</text>
<text x="177.7" y="129.8">RI+</text>
<text x="189.5" y="130.4">R18</text>
<text x="225.3" y="131.1">RD+</text>
<text x="235" y="128.5">MOD_DEF2</text>
<text x="235" y="131.1">MOD_DEF1</text>
<text x="27.3" y="133.3">LED</text>
<text x="37.5" y="133.3">LED</text>
<text x="48.3" y="133.3">LED</text>
<text x="58.5" y="133.3">LED</text>
<text x="68.5" y="134.9">GND</text>
<text x="105" y="134.9">H1</text>
<text x="109.4" y="134.9">H2</text>
<text x="113.9" y="134.9">H3</text>
<text x="118.3" y="134.9">H4</text>
<text x="161.2" y="132.3">RO</text>
<text x="161.2" y="137.4">~{RE}</text>
<text x="178.1" y="134.9">RI-</text>
<text x="190.3" y="132.3">100</text>
<text x="225.3" y="133.6">RD-</text>
<text x="235" y="133.6">MOD_DEF0</text>
<text x="263.1" y="133">TP2</text>
<text x="263.2" y="134.9">SFP1_DEF0</text>
<text x="21.5" y="143.1">GND</text>
<text x="31.7" y="143.1">GND</text>
<text x="42.5" y="143.1">GND</text>
<text x="52.6" y="143.1">GND</text>
<text x="154.9" y="138.7" transform="rotate(-90 154.9 138.7)">GND</text>
<text x="161.2" y="142.5">DI</text>
<text x="176.8" y="139.9">DO+</text>
<text x="225.3" y="138.7">TD+</text>
<text x="225.3" y="141.2">TD-</text>
<text x="231.8" y="138.7">RATE_SELECT</text>
<text x="233.6" y="141.2">TX_DISABLE</text>
<text x="265.6" y="138">+3.3V</text>
<text x="104.1" y="145.7">GND GND GND GND</text>
<text x="153.7" y="149.3" transform="rotate(-90 153.7 149.3)">+3.3V</text>
<text x="161.2" y="147.6">DE</text>
<text x="174" y="149" transform="rotate(-90 174 149)">GND</text>
<text x="177.2" y="145">DO-</text>
<text x="225.3" y="146.3">TX_FAULT</text>
<text x="249.8" y="146.3">+3.3V</text>
<text x="270.6" y="148.8">SFP1_RATESEL</text>
<text x="270.7" y="146.3">JP2</text>
<text x="160.9" y="152">U3</text>
<text x="161.2" y="154.6">FIN1019MTC</text>
<text x="195.9" y="151.4">R22</text>
<text x="196.4" y="153.3">5.1k</text>
<text x="225" y="153.9">J6</text>
<text x="235.6" y="150.2" transform="rotate(-90 235.6 150.2)">VeeR</text>
<text x="238.1" y="150.2" transform="rotate(-90 238.1 150.2)">VeeT</text>
<text x="240.7" y="150.2" transform="rotate(-90 240.7 150.2)">CAGE</text>
<text x="254.9" y="154.6">JP3</text>
<text x="24.3" y="160.3">+3.3V</text>
<text x="39.6" y="160.3">+3.3V</text>
<text x="73.4" y="161.3">J1</text>
<text x="92.5" y="159.7">150</text>
<text x="92.8" y="157.2">R7</text>
<text x="130.9" y="160.3">R9</text>
<text x="138.1" y="160.3">R11</text>
<text x="145.7" y="160.3">R13</text>
<text x="171.4" y="159.6">GND</text>
<text x="192.3" y="159.6">GND</text>
<text x="225" y="157.1">SFP1</text>
<text x="233" y="160.3">GND</text>
<text x="254.9" y="157.1">SFP1_TXDIS</text>
<text x="28.2" y="167.3">R31</text>
<text x="43.5" y="167.3">R32</text>
<text x="68.7" y="163.8">SMAIN0</text>
<text x="89" y="165.4">R5</text>
<text x="89.2" y="167.3">51</text>
<text x="130.6" y="162.8">150</text>
<text x="138.2" y="162.8">150</text>
<text x="145.8" y="162.8">150</text>
<text x="158.8" y="166.9">SMAOUT0</text>
<text x="158.9" y="164.4">J3</text>
<text x="266" y="165.3">GND</text>
<text x="28.8" y="169.8">4.7k</text>
<text x="44" y="169.8">4.7k</text>
<text x="24.2" y="178">SW1</text>
<text x="39.5" y="178">SW2</text>
<text x="54.1" y="178">SW3</text>
<text x="76.1" y="174.9">GND</text>
<text x="92.5" y="178.7">150</text>
<text x="92.8" y="176.1">R8</text>
<text x="130.5" y="176.1">R10</text>
<text x="130.6" y="178.7">150</text>
<text x="138.1" y="176.1">R12</text>
<text x="138.2" y="178.7">150</text>
<text x="145.7" y="176.1">R14</text>
<text x="145.8" y="178.7">150</text>
<text x="154.2" y="174.2">GND</text>
<text x="24.2" y="180.6">SW0</text>
<text x="39.5" y="180.6">SW1</text>
<text x="54" y="180.6">SW_RUN</text>
<text x="68.7" y="182.8">SMAIN1</text>
<text x="73.4" y="180.2">J2</text>
<text x="89" y="184.4">R6</text>
<text x="158.8" y="182.8">SMAOUT1</text>
<text x="158.9" y="180.2">J4</text>
<text x="20.3" y="190.1">GND</text>
<text x="35.5" y="190.1">GND</text>
<text x="50.1" y="190.1">GND</text>
<text x="89.2" y="186.3">51</text>
<text x="154.2" y="190.1">GND</text>
<text x="76.1" y="193.9">GND</text>
</g>
<g font-size="1.8" fill="#0f0f0f">
<text x="35.8" y="32.9">SMAOUT1</text>
<text x="35.8" y="35.5">SMAOUT0</text>
<text x="37.8" y="40.5">SMAIN1</text>
<text x="35.3" y="45.6">SFP1_RXD</text>
<text x="37.8" y="43.1">SMAIN0</text>
<text x="32.9" y="53.2">SFP1_RXLOS</text>
<text x="35.5" y="48.2">SFP1_TXD</text>
<text x="95.9" y="48.2">LED3</text>
<text x="95.9" y="53.2">LED2</text>
<text x="198.1" y="53.9">RD0+</text>
<text x="204.4" y="52.6">SFP0_RXLOS</text>
<text x="35.3" y="58.3">SFP1_SDA</text>
<text x="35.5" y="55.8">SFP1_SCL</text>
<text x="95.9" y="58.3">SW_RUN</text>
<text x="95.9" y="55.8">LED1</text>
<text x="138.8" y="59">SFP0_RXD</text>
<text x="262.9" y="57.7">SFP0_SCL</text>
<text x="262.9" y="55.1">SFP0_SDA</text>
<text x="33.5" y="60.9">SFP1_TXFLT</text>
<text x="35.3" y="65.9">SFP0_RXD</text>
<text x="95.9" y="60.9">LED0</text>
<text x="95.9" y="65.9">SW1</text>
<text x="198.1" y="61.5">RD0-</text>
<text x="35.5" y="71">SFP0_SCL</text>
<text x="35.5" y="68.5">SFP0_TXD</text>
<text x="95.9" y="68.5">SW0</text>
<text x="95.9" y="71">GPIO19</text>
<text x="139" y="69.1">SFP0_TXD</text>
<text x="198.1" y="71.7">TD0-</text>
<text x="198.1" y="66.6">TD0+</text>
<text x="35.3" y="73.6">SFP0_SDA</text>
<text x="95.9" y="73.6">GPIO18</text>
<text x="205.6" y="72.9">SFP0_TXFLT</text>
<text x="32.9" y="81.2">SFP0_RXLOS</text>
<text x="33.5" y="78.6">SFP0_TXFLT</text>
<text x="95.9" y="81.2">GPIO16</text>
<text x="95.9" y="78.6">GPIO17</text>
<text x="23.1" y="110.7" transform="rotate(-90 23.1 110.7)">LED0</text>
<text x="33.3" y="110.7" transform="rotate(-90 33.3 110.7)">LED1</text>
<text x="44.1" y="110.7" transform="rotate(-90 44.1 110.7)">LED2</text>
<text x="54.3" y="110.7" transform="rotate(-90 54.3 110.7)">LED3</text>
<text x="89.5" y="118.6">GPIO19</text>
<text x="89.5" y="121.2">GPIO18</text>
<text x="89.5" y="123.7">GPIO17</text>
<text x="204.4" y="125">SFP1_RXLOS</text>
<text x="89.5" y="126.3">GPIO16</text>
<text x="138.2" y="131.3">SFP1_RXD</text>
<text x="198.1" y="126.3">RD1+</text>
<text x="262.9" y="130.1">SFP1_SCL</text>
<text x="262.9" y="127.5">SFP1_SDA</text>
<text x="198.1" y="133.9">RD1-</text>
<text x="138.4" y="141.5">SFP1_TXD</text>
<text x="198.1" y="139">TD1+</text>
<text x="198.1" y="144">TD1-</text>
<text x="205.6" y="145.3">SFP1_TXFLT</text>
<text x="102.2" y="161.3">SMAIN0</text>
<text x="117.1" y="164.4">SMAOUT0</text>
<text x="21.9" y="170.4" transform="rotate(-90 21.9 170.4)">SW0</text>
<text x="37.1" y="170.4" transform="rotate(-90 37.1 170.4)">SW1</text>
<text x="51.7" y="170.4" transform="rotate(-90 51.7 170.4)">SW_RUN</text>
<text x="102.2" y="180.2">SMAIN1</text>
<text x="117.1" y="180.2">SMAOUT1</text>
</g>
<g font-size="1.8" fill="#a90000">
<text x="53.5" y="33">1</text>
<text x="53.5" y="35.6">2</text>
<text x="86" y="35.6">39</text>
<text x="86" y="33">40</text>
<text x="53.5" y="38.1">3</text>
<text x="53.5" y="40.6">4</text>
<text x="86" y="40.6">37</text>
<text x="86" y="38.1">38</text>
<text x="53.5" y="43.2">5</text>
<text x="53.5" y="45.7">6</text>
<text x="86" y="45.7">35</text>
<text x="86" y="43.2">36</text>
<text x="237.2" y="47.6" transform="rotate(-90 237.2 47.6)">16</text>
<text x="53.5" y="48.3">7</text>
<text x="53.5" y="50.8">8</text>
<text x="53.5" y="53.3">9</text>
<text x="86" y="53.3">32</text>
<text x="86" y="50.8">33</text>
<text x="86" y="48.3">34</text>
<text x="168" y="51.4" transform="rotate(-90 168 51.4)">14</text>
<text x="223" y="52.7">8</text>
<text x="53" y="55.9">10</text>
<text x="53" y="58.4">11</text>
<text x="86" y="58.4">30</text>
<text x="86" y="55.9">31</text>
<text x="158.9" y="59">4</text>
<text x="181.3" y="56.5">10</text>
<text x="222.5" y="57.8">13</text>
<text x="245.9" y="55.2">4</text>
<text x="245.9" y="57.8">5</text>
<text x="53" y="61">12</text>
<text x="53" y="63.5">13</text>
<text x="86" y="63.5">28</text>
<text x="86" y="61">29</text>
<text x="158.9" y="64.1">8</text>
<text x="181.8" y="61.6">9</text>
<text x="222.5" y="60.3">12</text>
<text x="222.5" y="65.4">18</text>
<text x="245.9" y="60.3">6</text>
<text x="245.9" y="65.4">7</text>
<text x="53" y="66">14</text>
<text x="53" y="68.6">15</text>
<text x="53" y="71.1">16</text>
<text x="86" y="71.1">25</text>
<text x="86" y="68.6">26</text>
<text x="86" y="66">27</text>
<text x="158.9" y="69.2">2</text>
<text x="181.3" y="71.7">11</text>
<text x="181.3" y="66.7">12</text>
<text x="222.5" y="67.9">19</text>
<text x="245.9" y="67.9">3</text>
<text x="269.5" y="71.2" transform="rotate(-90 269.5 71.2)">1</text>
<text x="53" y="73.7">17</text>
<text x="53" y="76.2">18</text>
<text x="86" y="76.2">23</text>
<text x="86" y="73.7">24</text>
<text x="158.9" y="74.3">1</text>
<text x="223" y="73">2</text>
<text x="264.9" y="76.1">2</text>
<text x="53" y="78.7">19</text>
<text x="53" y="81.3">20</text>
<text x="86" y="81.3">21</text>
<text x="86" y="78.7">22</text>
<text x="173.1" y="78.8" transform="rotate(-90 173.1 78.8)">7</text>
<text x="234.7" y="80.6" transform="rotate(-90 234.7 80.6)">10</text>
<text x="237.2" y="80.1" transform="rotate(-90 237.2 80.1)">1</text>
<text x="253.6" y="79.5" transform="rotate(-90 253.6 79.5)">1</text>
<text x="269.5" y="78.8" transform="rotate(-90 269.5 78.8)">3</text>
<text x="67.7" y="86.3" transform="rotate(-90 67.7 86.3)">41</text>
<text x="70.2" y="86.3" transform="rotate(-90 70.2 86.3)">42</text>
<text x="72.8" y="86.3" transform="rotate(-90 72.8 86.3)">43</text>
<text x="249.1" y="84.3">2</text>
<text x="253.6" y="87.1" transform="rotate(-90 253.6 87.1)">3</text>
<text x="73.8" y="118.7">1</text>
<text x="82.7" y="118.7">2</text>
<text x="234.7" y="120" transform="rotate(-90 234.7 120)">15</text>
<text x="237.2" y="120" transform="rotate(-90 237.2 120)">16</text>
<text x="73.8" y="121.3">3</text>
<text x="73.8" y="123.8">5</text>
<text x="82.7" y="121.3">4</text>
<text x="82.7" y="123.8">6</text>
<text x="168" y="123.8" transform="rotate(-90 168 123.8)">14</text>
<text x="223" y="125.1">8</text>
<text x="73.8" y="126.4">7</text>
<text x="73.8" y="128.9">9</text>
<text x="82.2" y="128.9">10</text>
<text x="82.7" y="126.4">8</text>
<text x="158.9" y="131.4">4</text>
<text x="181.3" y="128.9">10</text>
<text x="222.5" y="130.2">13</text>
<text x="245.9" y="127.6">4</text>
<text x="245.9" y="130.2">5</text>
<text x="158.9" y="136.5">8</text>
<text x="181.8" y="134">9</text>
<text x="222.5" y="132.7">12</text>
<text x="222.5" y="137.8">18</text>
<text x="245.9" y="132.7">6</text>
<text x="245.9" y="137.8">7</text>
<text x="158.9" y="141.6">2</text>
<text x="181.3" y="139.1">12</text>
<text x="222.5" y="140.3">19</text>
<text x="245.9" y="140.3">3</text>
<text x="269.5" y="143.6" transform="rotate(-90 269.5 143.6)">1</text>
<text x="158.9" y="146.7">1</text>
<text x="181.3" y="144.1">11</text>
<text x="223" y="145.4">2</text>
<text x="264.9" y="148.5">2</text>
<text x="173.1" y="151.2" transform="rotate(-90 173.1 151.2)">7</text>
<text x="234.7" y="153" transform="rotate(-90 234.7 153)">10</text>
<text x="237.2" y="152.5" transform="rotate(-90 237.2 152.5)">1</text>
<text x="253.6" y="151.9" transform="rotate(-90 253.6 151.9)">1</text>
<text x="269.5" y="151.2" transform="rotate(-90 269.5 151.2)">3</text>
<text x="81.4" y="161.4">1</text>
<text x="249.1" y="156.7">2</text>
<text x="253.6" y="159.5" transform="rotate(-90 253.6 159.5)">3</text>
<text x="77.8" y="165.9" transform="rotate(-90 77.8 165.9)">2</text>
<text x="151.9" y="164.5">1</text>
<text x="156" y="169" transform="rotate(-90 156 169)">2</text>
<text x="77.9" y="184.9" transform="rotate(-90 77.9 184.9)">2</text>
<text x="81.4" y="180.3">1</text>
<text x="151.9" y="180.3">1</text>
<text x="156" y="184.9" transform="rotate(-90 156 184.9)">2</text>
</g>
<g font-size=".7" fill="#a90000">
<text x="239.8" y="80.6" transform="rotate(-90 239.8 80.6)">CAGE</text>
<text x="239.8" y="153" transform="rotate(-90 239.8 153)">CAGE</text>
</g>
</svg>
